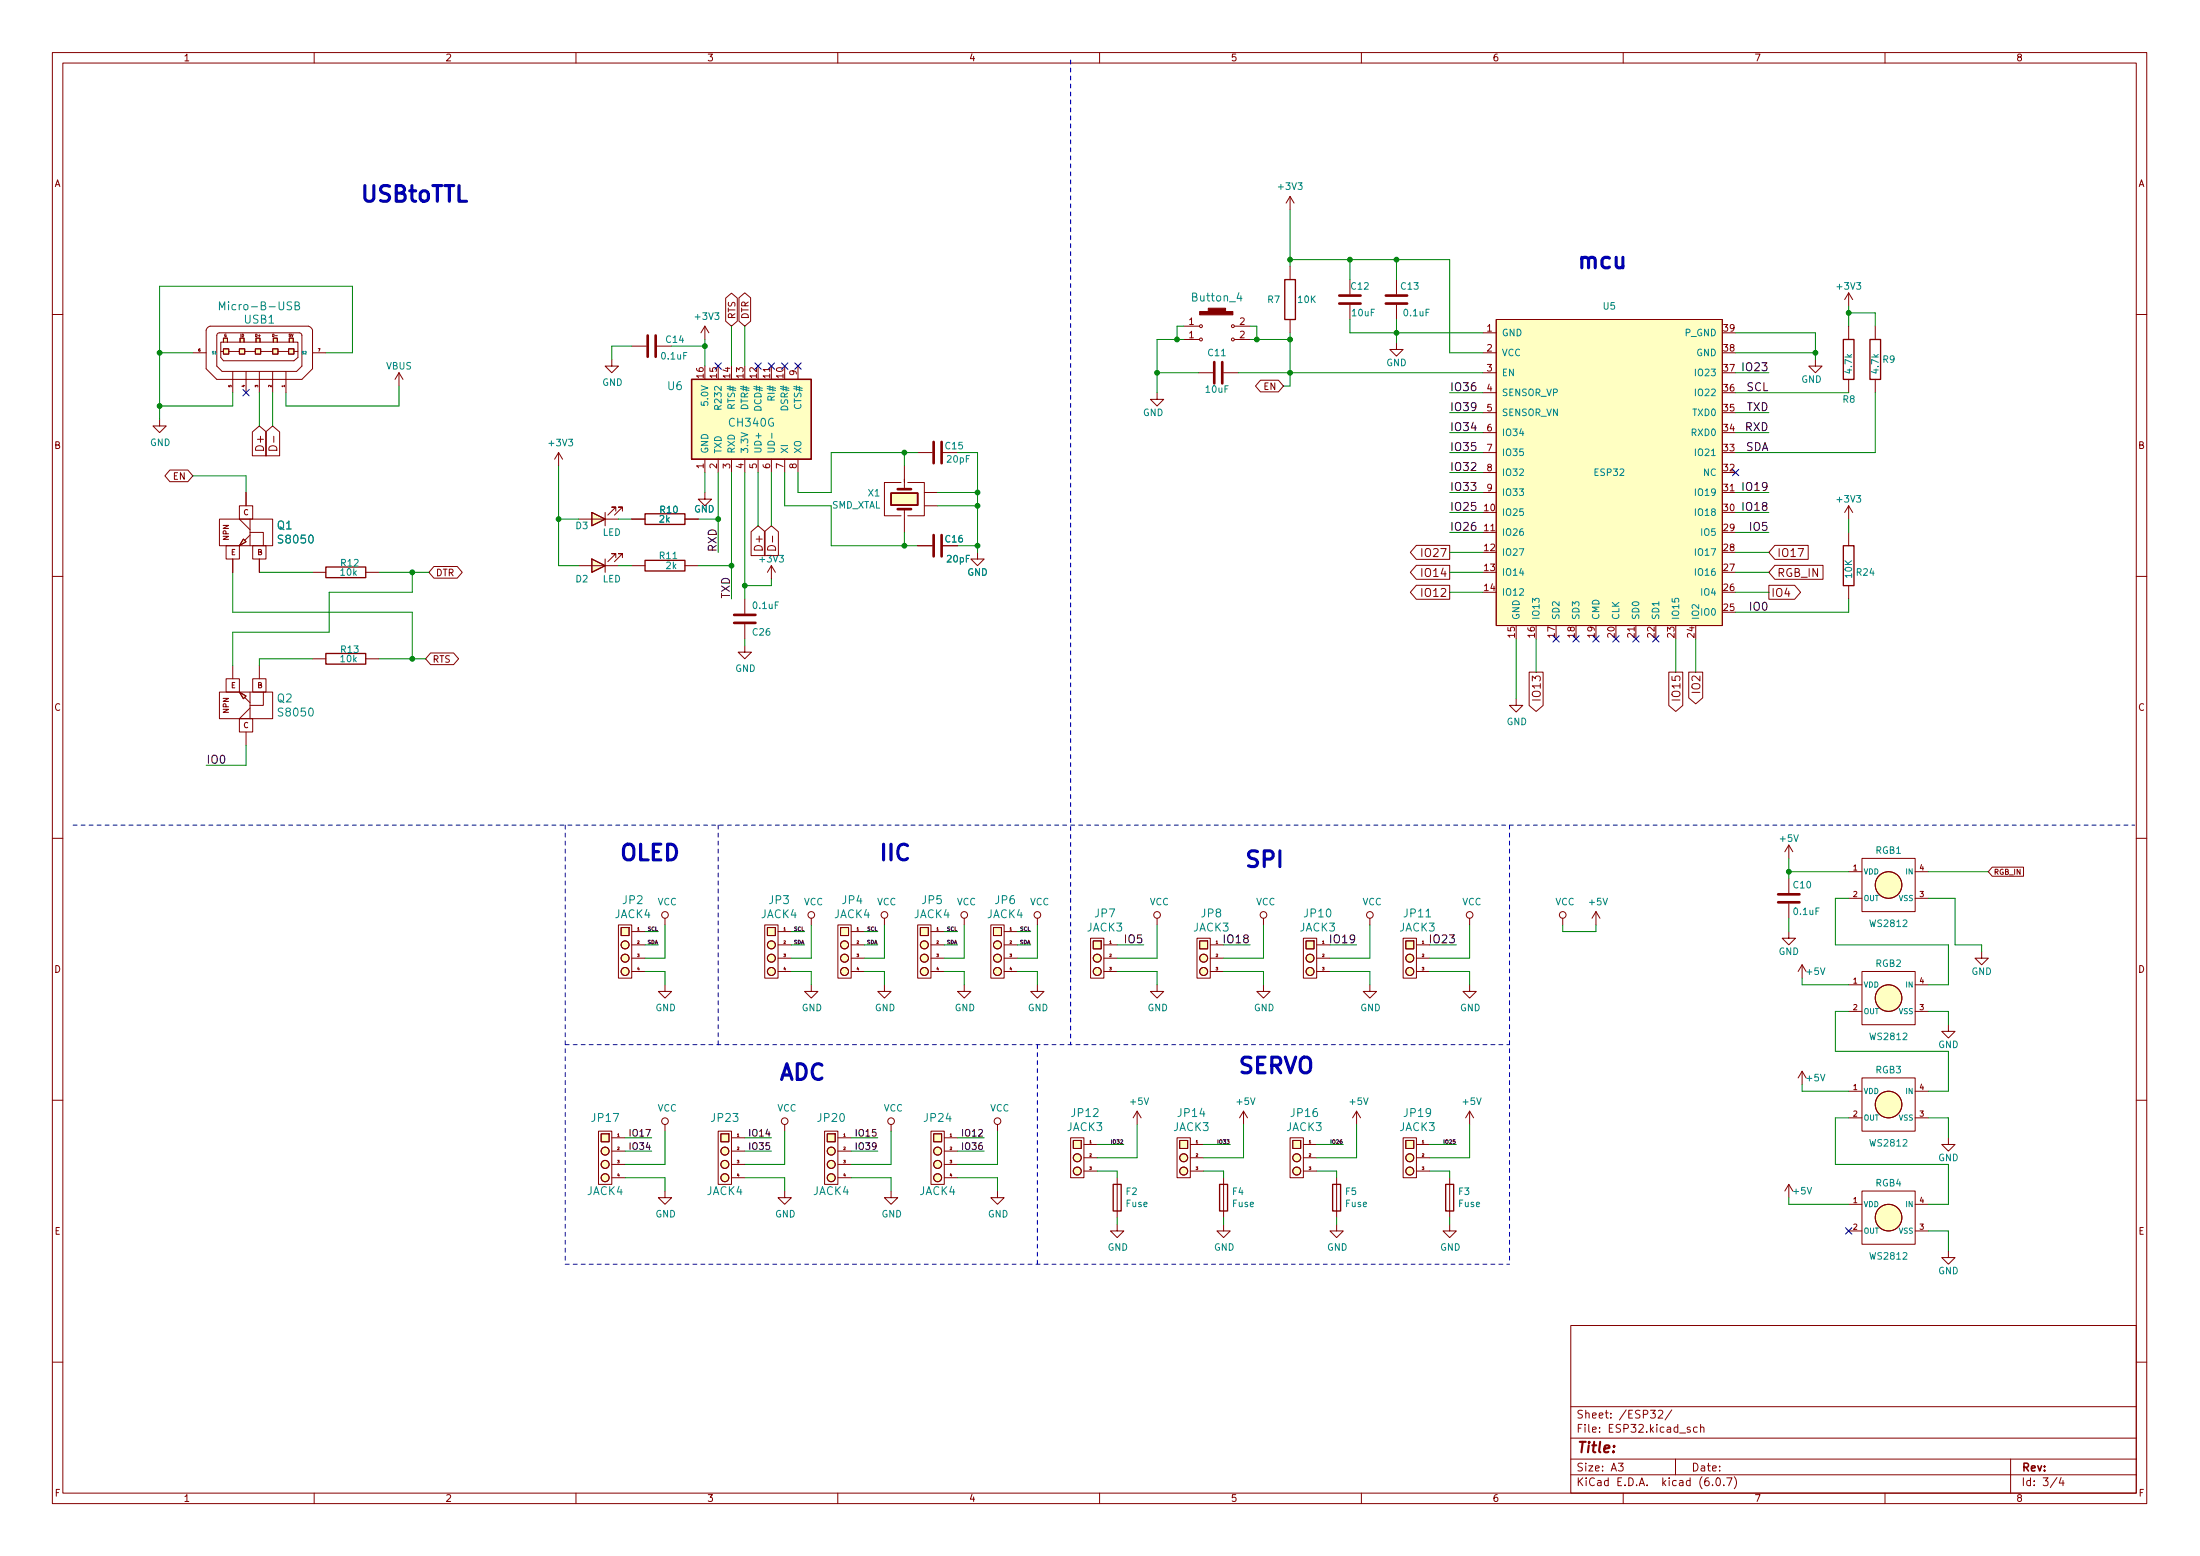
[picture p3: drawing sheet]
<svg xmlns="http://www.w3.org/2000/svg" width="420mm" height="297mm" viewBox="0 0 420 297" stroke-linecap="round" stroke-linejoin="round" font-family="sans-serif">
<g fill="none" stroke="#840000" stroke-width=".19">
<path d="M10 10h400v277h-400zM12 12h396v273h-396zM60 10v2M110 10v2M160 10v2M210 10v2M260 10v2M310 10v2M360 10v2M246.4 37.5v2.5M246.4 37.5l-.8 1.3M246.4 37.5l.7 1.3"/>
<path d="M138.6 56.9l1.1-.9 1.1 .9v4.4l-1.1 1-1.1-1zM141.1 56.9l1.1-1 1.2 1v4.4l-1.2 1-1.1-1zM246.4 50.8v2.6M257.8 53.4v2.8M257.8 58.2v2.8M266.7 53.4v2.8M266.7 58.2v2.8M353.1 55.9l-.8 1.3M353.1 55.9v2.6M353.1 55.9l.7 1.3M10 60h2M36.8 67.3h2.6"/>
<path d="M39.7 62.5l.4-.2h18.9l.4 .3 .3 .4v7.4l-2 2h-16.3l-2-2v-7.4zM41.6 63.7l.3-.2 15.4 .1 .4 .4v5.9l-1.1 1h-14.2l-1-1v-5.9zM42.2 65.3h14.7v2.9l-.8 .7h-13.4l-.5-.7zM42.2 67.1h.5M42.7 66.6h1v1h-1zM42.7 65.3v-.7h.7v.7M43.7 67.1h2M44.4 70.9v4.1M45.7 66.6h1v1h-1zM45.8 65.3v-.7h.8v.7M46.7 67.1h2.1M47 70.9v4.1"/>
<path d="M48.8 66.6h1v1h-1zM48.9 65.3v-.7h.8v.7M49.5 70.9v4.1M49.8 67.1h2.3M52.1 66.6h1v1h-1zM52.1 70.9v4.1M52.2 65.3v-.7h.8v.7M53.1 67.1h2M54.6 70.9v4.1M55.1 66.6h1v1h-1zM55.2 65.3v-.7h.8v.7M56.1 67.1h.8"/>
<path d="M59.7 67.3h2.5M76.2 71.2l-.8 1.2M76.2 71.2v2.5M76.2 71.2l.8 1.2M116.8 68.6v1.3h1.3l-1.3 1.3-1.2-1.3h1.2M120.6 66.1h2.8M125.5 66.1h2.8M134.6 62.3v2.5M134.6 62.3l-.7 1.2M134.6 62.3l.8 1.2M147.3 69.9v2.5M152.4 69.9v2.5"/>
<path d="M221 75v1.2h1.2l-1.2 1.3-1.3-1.3h1.3M226.1 64.8h3M226.1 62.3h3M228.9 71.2h2.7M233.7 71.2h2.8M235.8 64.8h3M235.8 62.3h3M240.7 72.6h3.5l.9 1.1-.9 1.1h-3.5l-.9-1.1zM246.4 61v2.5M266.7 65.4v1.3h1.3l-1.3 1.3-1.3-1.3h1.3M283.2 63.5h2.5M283.2 67.3h2.5"/>
<path d="M283.2 71.2h2.5M283.2 75h2.5M283.2 78.8h2.5M285.7 61h43.2v58.4h-43.2zM346.7 68.6v1.3h1.3l-1.3 1.3-1.3-1.3h1.3M353.1 62.3v2.5M353.1 72.4v2.6M358.1 62.3v2.5M358.1 72.4v2.6M408 60h2M30.5 80v1.3h1.2l-1.2 1.3-1.3-1.3h1.3M32.4 89.7h3.5l.9 1.1-.9 1.2h-3.5l-.9-1.2z"/>
<path d="M41.9 99.1h10.2v5.1h-10.2zM45.7 96.6h2.6v2.5h-2.6zM45.7 99.1l2.1 2M47 94v2.6M47.8 99.1v5.1M48.2 82.5l1.3-1.2 1.4 1.2v4.5h-2.7zM50.7 82.5l1.4-1.2 1.3 1.2v4.5h-2.7zM51.6 85.2a.8 .8 0 0 1 .9-.1 .8 .8 0 0 1 .4 .9h-1.6v-.4zM52.3 83.3v1.1M106.7 86.4l-.8 1.3M106.7 86.4v2.5M106.7 86.4l.7 1.3"/>
<path d="M110.5 99.1h7.6M117.6 97.6v-.8h-.8h.8l-1.5 1.5M118.9 97.6v-.8h-.8h.8l-1.6 1.5M120.6 99.1h2.6M130.8 99.1h2.5M134.6 94v1.3h1.3l-1.3 1.3-1.3-1.3h1.3M134.6 87.7v2.5M137.2 87.7v2.5M139.7 87.7v2.5M142.2 87.7v2.5M144.8 87.7v2.5M147.3 87.7v2.5"/>
<path d="M149.9 87.7v2.5M152.4 87.7v2.5M172.1 92.1h-3.2v6.4h3.2M172.7 92v-.5v1.9M172.7 88.9v2.6M172.7 97.2v4.4M173.4 92.1h3.1v6.4h-3.1M175.3 86.4h2.8M176.5 94h2.6M176.5 96.6h2.6M283.2 94h2.5M283.2 82.6h2.5"/>
<path d="M283.2 86.4h2.5M283.2 90.2h2.5M328.9 94h2.6M353.1 96.6v2.5M353.1 96.6l-.8 1.2M353.1 96.6l.7 1.2M10 110h2M43.2 104.2h2.5v2.5h-2.5zM44.4 106.7v2.6M46.5 102.9l.5 .5-1.3 .8zM47.8 101.6h2.5v2.6M47.8 102.1l-1.1 1.1"/>
<path d="M48.3 104.2h2.5v2.5h-2.5zM49.5 106.7v2.6M59.7 109.3h2.5M69.8 109.3h2.6M82.9 108.1h4.4l1 1.2-1 1.1h-4.4l-1-1.1zM110.5 108h7.6M117.6 106.5v-.8h-.8h.8l-1.5 1.5M118.9 106.5v-.8h-.8h.8l-1.6 1.5M120.6 108h2.6M130.8 108h2.5M142.2 114.3v2.8M142.2 119.2v2.8"/>
<path d="M143.4 101.5l1.4-1.1 1.3 1.1v4.6h-2.7zM146 101.5l1.3-1.1 1.4 1.1v4.6h-2.7zM146.7 104.4a.82 .82 0 0 1 .9-.2 .82 .82 0 0 1 .5 .8h-1.5zM147.3 108l-.7 1.3M147.3 108v2.5M147.3 108l.8 1.3M147.5 102.3v1.2M175.3 104.2h2.8M186.7 105.4v1.3h1.3l-1.3 1.3-1.3-1.3h1.3M270.5 107.9h6.4v2.7h-6.4l-1.2-1.3zM270.5 104.1h6.4v2.7h-6.4l-1.2-1.4zM270.5 111.7h6.4v2.7h-6.4l-1.2-1.3z"/>
<path d="M283.2 101.6h2.5M312.4 119.4v2.6M337.8 111.7h4.9l1.2 1.4-1.2 1.3h-4.9zM339 104.1h6.3v2.7h-6.3l-1.2-1.4zM339 107.9h9.2v2.7h-9.2l-1.2-1.3zM353.1 101.6v2.6M353.1 111.8v2.5M408 110h2M41.9 132.1h10.2v5.1h-10.2zM43.2 129.6h2.5v2.5h-2.5zM44.4 127v2.6M45.7 137.2h2.6v2.5h-2.6z"/>
<path d="M45.7 132.1l1.3 .8-.5 .5zM46.7 133.1l1.1 1M47 139.7v2.6M47.8 132.1v5.1M47.8 135.2l-2.1 2M48.3 129.6h2.5v2.5h-2.5zM49.5 127v2.6M50.3 132.1v2.6h-2.5M59.7 125.8h2.5M69.8 125.8h2.6M82.2 124.7h4.4l1 1.1-1 1.1h-4.4l-.9-1.1zM142.2 123.2v1.3h1.3l-1.3 1.3-1.2-1.3h1.2"/>
<path d="M289.6 133.4v1.3h1.2l-1.2 1.2-1.3-1.2h1.3M292 128.3h2.7v6.4l-1.3 1.1-1.4-1.1zM318.7 128.3h2.7v6.4l-1.4 1.1-1.3-1.1zM322.5 128.3h2.7v4.9l-1.4 1.2-1.3-1.2zM10 160h2M118.1 176.6h2.5v10.1h-2.5zM118.6 177.1h1.5v1.5h-1.5zM120.6 177.8h2.6M127 175.3v1.3M146 176.6h2.6v10.1h-2.6zM146.6 177.1h1.5v1.5h-1.5zM148.6 177.8h2.5"/>
<path d="M154.9 175.3v1.3M160 176.6h2.6v10.1h-2.6zM160.5 177.1h1.6v1.5h-1.6zM162.6 177.8h2.5M168.9 175.3v1.3M175.3 176.6h2.5v10.1h-2.5zM175.8 177.1h1.5v1.5h-1.5zM177.8 177.8h2.5M184.1 175.3v1.3M189.2 176.6h2.6v10.1h-2.6zM189.7 177.1h1.6v1.5h-1.6zM191.8 177.8h2.5"/>
<path d="M198.1 175.3v1.3M208.3 179.1h2.5v7.6h-2.5zM208.8 179.6h1.5v1.5h-1.5zM221 175.3v1.3M228.6 179.1h2.5v7.6h-2.5zM229.1 179.6h1.5v1.5h-1.5zM241.3 175.3v1.3M248.9 179.1h2.6v7.6h-2.6zM249.4 179.6h1.6v1.5h-1.6zM261.6 175.3v1.3M268 179.1h2.5v7.6h-2.5zM268.5 179.6h1.5v1.5h-1.5z"/>
<path d="M280.7 175.3v1.3M298.4 175.3v1.3M304.8 174l-.8 1.3M304.8 174v2.6M304.8 174l.8 1.3M341.6 177.8v1.3h1.3l-1.3 1.3-1.2-1.3h1.2M341.6 161.3v2.6M341.6 167.7v2.8M341.6 172.5v2.8M341.6 161.3l-.7 1.3M341.6 161.3l.8 1.3M353.1 166.4h2.5"/>
<path d="M353.1 171.5h2.5M355.6 163.9h10.2v10.1h-10.2zM365.8 166.4h2.5M365.8 171.5h2.5M380.5 165.5h6v1.8h-6l-.8-.9zM408 160h2M120.6 180.4h2.6M120.6 182.9h2.6M120.6 185.5h2.6M127 188v1.3h1.3l-1.3 1.2-1.3-1.2h1.3M148.6 180.4h2.5M148.6 182.9h2.5"/>
<path d="M148.6 185.5h2.5M154.9 188v1.3h1.3l-1.3 1.2-1.2-1.2h1.2M162.6 180.4h2.5M162.6 182.9h2.5M162.6 185.5h2.5M168.9 188v1.3h1.3l-1.3 1.2-1.3-1.2h1.3M177.8 180.4h2.5M177.8 182.9h2.5M177.8 185.5h2.5M184.1 188v1.3h1.3l-1.3 1.2-1.2-1.2h1.2M191.8 180.4h2.5M191.8 182.9h2.5"/>
<path d="M191.8 185.5h2.5M198.1 188v1.3h1.3l-1.3 1.2-1.3-1.2h1.3M210.8 180.4h2.6M210.8 182.9h2.6M210.8 185.5h2.6M221 188v1.3h1.2l-1.2 1.2-1.3-1.2h1.3M231.1 180.4h2.6M231.1 182.9h2.6M231.1 185.5h2.6M241.3 188v1.3h1.3l-1.3 1.2-1.3-1.2h1.3M251.5 180.4h2.5M251.5 182.9h2.5"/>
<path d="M251.5 185.5h2.5M261.6 188v1.3h1.3l-1.3 1.2-1.3-1.2h1.3M270.5 180.4h2.5M270.5 182.9h2.5M270.5 185.5h2.5M280.7 188v1.3h1.2l-1.2 1.2-1.3-1.2h1.3M344.2 184.2l-.8 1.3M344.2 184.2v2.5M344.2 184.2l.7 1.3M353.1 188h2.5M353.1 193.1h2.5M355.6 185.5h10.2v10.1h-10.2z"/>
<path d="M365.8 188h2.5M365.8 193.1h2.5M372.1 195.6v1.3h1.3l-1.3 1.3-1.3-1.3h1.3M378.5 181.6v1.3h1.2l-1.2 1.3-1.3-1.3h1.3M10 210h2M114.3 215.9h2.5v10.2h-2.5zM114.8 216.4h1.5v1.6h-1.5zM116.8 217.2h2.6M116.8 219.7h2.6M127 214.7v1.2M137.2 215.9h2.5v10.2h-2.5zM137.7 216.4h1.5v1.6h-1.5z"/>
<path d="M139.7 217.2h2.5M139.7 219.7h2.5M149.9 214.7v1.2M157.5 215.9h2.5v10.2h-2.5zM158 216.4h1.5v1.6h-1.5zM160 217.2h2.6M160 219.7h2.6M170.2 214.7v1.2M177.8 215.9h2.5v10.2h-2.5zM178.3 216.4h1.5v1.6h-1.5zM180.3 217.2h2.6M180.3 219.7h2.6"/>
<path d="M190.5 214.7v1.2M204.5 217.2h2.5v7.6h-2.5zM205 217.7h1.5v1.5h-1.5zM207 218.5h2.5M217.2 212.1l-.8 1.3M217.2 212.1v2.6M217.2 212.1l.7 1.3M224.8 217.2h2.5v7.6h-2.5zM225.3 217.7h1.5v1.5h-1.5zM227.3 218.5h2.6M237.5 212.1l-.8 1.3M237.5 212.1v2.6"/>
<path d="M237.5 212.1l.8 1.3M246.4 217.2h2.5v7.6h-2.5zM246.9 217.7h1.5v1.5h-1.5zM248.9 218.5h2.6M259.1 212.1l-.8 1.3M259.1 212.1v2.6M259.1 212.1l.7 1.3M268 217.2h2.5v7.6h-2.5zM268.5 217.7h1.5v1.5h-1.5zM270.5 218.5h2.5M280.7 212.1v2.6M280.7 212.1l-.8 1.3"/>
<path d="M280.7 212.1l.7 1.3M344.2 204.5v2.5M344.2 204.5l-.8 1.3M344.2 204.5l.7 1.3M353.1 208.3h2.5M353.1 213.4h2.5M355.6 205.8h10.2v10.1h-10.2zM365.8 208.3h2.5M365.8 213.4h2.5M372.1 217.2v1.3h1.3l-1.3 1.2-1.3-1.2h1.3M408 210h2M116.8 222.3h2.6"/>
<path d="M116.8 224.8h2.6M127 227.4v1.2h1.3l-1.3 1.3-1.3-1.3h1.3M139.7 222.3h2.5M139.7 224.8h2.5M149.9 227.4v1.2h1.2l-1.2 1.3-1.3-1.3h1.3M160 222.3h2.6M160 224.8h2.6M170.2 227.4v1.2h1.2l-1.2 1.3-1.3-1.3h1.3M180.3 222.3h2.6M180.3 224.8h2.6M190.5 227.4v1.2h1.3l-1.3 1.3-1.3-1.3h1.3M207 221h2.5"/>
<path d="M207 223.6h2.5M213.4 233.7v1.3h1.2l-1.2 1.3-1.3-1.3h1.3M213.4 224.8v7.6M227.3 221h2.6M227.3 223.6h2.6M233.7 233.7v1.3h1.2l-1.2 1.3-1.3-1.3h1.3M233.7 224.8v7.6M248.9 221h2.6M248.9 223.6h2.6M255.3 233.7v1.3h1.2l-1.2 1.3-1.3-1.3h1.3M255.3 224.8v7.6M270.5 221h2.5"/>
<path d="M270.5 223.6h2.5M276.9 233.7v1.3h1.2l-1.2 1.3-1.3-1.3h1.3M276.9 224.8v7.6M341.6 226.1v2.5M341.6 226.1l-.7 1.3M341.6 226.1l.8 1.3M353.1 229.9h2.5M353.1 235h2.5M355.6 227.4h10.2v10.1h-10.2zM365.8 229.9h2.5M365.8 235h2.5M372.1 238.8v1.3h1.3l-1.3 1.2-1.3-1.2h1.3"/>
<path d="M300 253h108v32h-108zM10 260h2M300 278.5h108M300 274.5h108M300 268.5h108M309.1 279.3h.9l-.5 .6 .4 .1v.7l-.2 .1-.6-.1M315.2 269.2h.9l-.5 .6 .5 .1v.7l-.2 .1-.7-.1M316.7 269.4l.6-.2 .2 .2 .1 .2-1 1.1h1M319.3 269.1l-1.3 2M320 278.5v3M322.8 272.5l-.4-.1-.2 .2 .1 .2 .5 .2v.3h-.6M324.1 272.5l-.4-.1-.3 .3 .2 .6h.5"/>
<path d="M324.8 272.6l.2-.2 .4 .1v.9M324.8 271.9v1.5M384 278.5v6.5M408 260h2M60 285v2M110 285v2M160 285v2M210 285v2M260 285v2M300 281.5h108M310 285v2M327.1 283.5v.1"/>
<path d="M327.9 282.2l.2-.1a.8 .8 0 0 1 .5 .8 .8 .8 0 0 1-.5 .7 1 1 0 0 1-.2-1.4zM329.2 283.5v.1M329.8 282.1h1l-.7 1.5M331.2 281.9a1.72 1.72 0 0 1 0 2.3M360 285v2M392.9 282l-1.3 2M393.6 282l-.3 1.1h.9M394 282.6v1"/>
<circle cx="229.4" cy="62.3" r=".28"/>
<circle cx="229.4" cy="64.8" r=".28"/>
<circle cx="235.5" cy="64.8" r=".28"/>
<circle cx="235.5" cy="62.3" r=".28"/>
<circle cx="127" cy="174.7" r=".63"/>
<circle cx="154.9" cy="174.7" r=".63"/>
<circle cx="168.9" cy="174.7" r=".63"/>
<circle cx="184.1" cy="174.7" r=".63"/>
<circle cx="198.1" cy="174.7" r=".63"/>
<circle cx="221" cy="174.7" r=".63"/>
<circle cx="241.3" cy="174.7" r=".63"/>
<circle cx="261.6" cy="174.7" r=".63"/>
<circle cx="280.7" cy="174.7" r=".63"/>
<circle cx="298.4" cy="174.7" r=".63"/>
<circle cx="360.7" cy="168.9" r="2.54"/>
<circle cx="119.4" cy="180.4" r=".76"/>
<circle cx="119.4" cy="185.5" r=".76"/>
<circle cx="119.4" cy="182.9" r=".76"/>
<circle cx="147.3" cy="182.9" r=".76"/>
<circle cx="147.3" cy="180.4" r=".76"/>
<circle cx="147.3" cy="185.5" r=".76"/>
<circle cx="161.3" cy="180.4" r=".76"/>
<circle cx="161.3" cy="182.9" r=".76"/>
<circle cx="161.3" cy="185.5" r=".76"/>
<circle cx="176.5" cy="185.5" r=".76"/>
<circle cx="176.5" cy="180.4" r=".76"/>
<circle cx="176.5" cy="182.9" r=".76"/>
<circle cx="190.5" cy="185.5" r=".76"/>
<circle cx="190.5" cy="180.4" r=".76"/>
<circle cx="190.5" cy="182.9" r=".76"/>
<circle cx="209.5" cy="182.9" r=".76"/>
<circle cx="209.5" cy="185.5" r=".76"/>
<circle cx="229.9" cy="185.5" r=".76"/>
<circle cx="229.9" cy="182.9" r=".76"/>
<circle cx="250.2" cy="185.5" r=".76"/>
<circle cx="250.2" cy="182.9" r=".76"/>
<circle cx="269.2" cy="185.5" r=".76"/>
<circle cx="269.2" cy="182.9" r=".76"/>
<circle cx="360.7" cy="190.5" r="2.54"/>
<circle cx="115.6" cy="219.7" r=".76"/>
<circle cx="127" cy="214" r=".63"/>
<circle cx="138.4" cy="219.7" r=".76"/>
<circle cx="149.9" cy="214" r=".63"/>
<circle cx="158.7" cy="219.7" r=".76"/>
<circle cx="170.2" cy="214" r=".63"/>
<circle cx="179.1" cy="219.7" r=".76"/>
<circle cx="190.5" cy="214" r=".63"/>
<circle cx="360.7" cy="210.9" r="2.54"/>
<circle cx="115.6" cy="222.3" r=".76"/>
<circle cx="115.6" cy="224.8" r=".76"/>
<circle cx="138.4" cy="222.3" r=".76"/>
<circle cx="138.4" cy="224.8" r=".76"/>
<circle cx="158.7" cy="224.8" r=".76"/>
<circle cx="158.7" cy="222.3" r=".76"/>
<circle cx="179.1" cy="222.3" r=".76"/>
<circle cx="179.1" cy="224.8" r=".76"/>
<circle cx="205.7" cy="223.6" r=".76"/>
<circle cx="205.7" cy="221" r=".76"/>
<circle cx="226.1" cy="221" r=".76"/>
<circle cx="226.1" cy="223.6" r=".76"/>
<circle cx="247.6" cy="221" r=".76"/>
<circle cx="247.6" cy="223.6" r=".76"/>
<circle cx="269.2" cy="223.6" r=".76"/>
<circle cx="269.2" cy="221" r=".76"/>
<circle cx="360.7" cy="232.4" r="2.54"/>
</g>
<g fill="#ffffc2" stroke="#ffffc2" stroke-width=".19">
<path d="M189.7 177.1h1.6v1.5h-1.6z"/>
<path d="M246.9 217.7h1.5v1.5h-1.5z"/>
<path d="M113 97.8l2.6 1.3-2.6 1.3z"/>
<path d="M113 106.7l2.6 1.3-2.6 1.3z"/>
<path d="M268.5 179.6h1.5v1.5h-1.5z"/>
<path d="M268.5 217.7h1.5v1.5h-1.5z"/>
<path d="M132.1 72.4h22.8v15.3h-22.8z"/>
<path d="M137.7 216.4h1.5v1.6h-1.5z"/>
<path d="M158 216.4h1.5v1.6h-1.5z"/>
<path d="M114.8 216.4h1.5v1.6h-1.5z"/>
<path d="M208.8 179.6h1.5v1.5h-1.5z"/>
<path d="M285.7 61h43.2v58.4h-43.2z"/>
<path d="M178.3 216.4h1.5v1.6h-1.5z"/>
<path d="M175.8 177.1h1.5v1.5h-1.5z"/>
<path d="M160.5 177.1h1.6v1.5h-1.6z"/>
<path d="M146.6 177.1h1.5v1.5h-1.5z"/>
<path d="M118.6 177.1h1.5v1.5h-1.5z"/>
<path d="M205 217.7h1.5v1.5h-1.5z"/>
<path d="M249.4 179.6h1.6v1.5h-1.6z"/>
<path d="M229.1 179.6h1.5v1.5h-1.5z"/>
<path d="M225.3 217.7h1.5v1.5h-1.5z"/>
<path d="M42.7 66.6h1v1h-1z"/>
<path d="M45.7 66.6h1v1h-1z"/>
<path d="M48.8 66.6h1v1h-1z"/>
<path d="M52.1 66.6h1v1h-1z"/>
<path d="M55.1 66.6h1v1h-1z"/>
<path d="M42.7 64.6h.7v.7h-.7z"/>
<path d="M45.8 64.6h.8v.7h-.8z"/>
<path d="M48.9 64.6h.8v.7h-.8z"/>
<path d="M52.2 64.6h.8v.7h-.8z"/>
<path d="M55.2 64.6h.8v.7h-.8z"/>
<path d="M170.2 94.1h5.1v2.3h-5.1z"/>
<path d="M46.5 102.9l.5 .5-1.3 .8z"/>
<path d="M45.7 132.1l1.3 .8-.5 .5z"/>
<circle cx="190.5" cy="185.5" r=".76"/>
<circle cx="190.5" cy="182.9" r=".76"/>
<circle cx="190.5" cy="180.4" r=".76"/>
<circle cx="247.6" cy="223.6" r=".76"/>
<circle cx="247.6" cy="221" r=".76"/>
<circle cx="269.2" cy="185.5" r=".76"/>
<circle cx="269.2" cy="182.9" r=".76"/>
<circle cx="269.2" cy="223.6" r=".76"/>
<circle cx="269.2" cy="221" r=".76"/>
<circle cx="138.4" cy="224.8" r=".76"/>
<circle cx="138.4" cy="222.3" r=".76"/>
<circle cx="138.4" cy="219.7" r=".76"/>
<circle cx="158.7" cy="224.8" r=".76"/>
<circle cx="158.7" cy="222.3" r=".76"/>
<circle cx="158.7" cy="219.7" r=".76"/>
<circle cx="115.6" cy="224.8" r=".76"/>
<circle cx="115.6" cy="222.3" r=".76"/>
<circle cx="115.6" cy="219.7" r=".76"/>
<circle cx="209.5" cy="185.5" r=".76"/>
<circle cx="209.5" cy="182.9" r=".76"/>
<circle cx="179.1" cy="224.8" r=".76"/>
<circle cx="179.1" cy="222.3" r=".76"/>
<circle cx="179.1" cy="219.7" r=".76"/>
<circle cx="176.5" cy="185.5" r=".76"/>
<circle cx="176.5" cy="182.9" r=".76"/>
<circle cx="176.5" cy="180.4" r=".76"/>
<circle cx="161.3" cy="185.5" r=".76"/>
<circle cx="161.3" cy="182.9" r=".76"/>
<circle cx="161.3" cy="180.4" r=".76"/>
<circle cx="147.3" cy="185.5" r=".76"/>
<circle cx="147.3" cy="182.9" r=".76"/>
<circle cx="147.3" cy="180.4" r=".76"/>
<circle cx="119.4" cy="185.5" r=".76"/>
<circle cx="119.4" cy="182.9" r=".76"/>
<circle cx="119.4" cy="180.4" r=".76"/>
<circle cx="205.7" cy="223.6" r=".76"/>
<circle cx="205.7" cy="221" r=".76"/>
<circle cx="360.7" cy="210.9" r="2.54"/>
<circle cx="360.7" cy="168.9" r="2.54"/>
<circle cx="360.7" cy="190.5" r="2.54"/>
<circle cx="360.7" cy="232.4" r="2.54"/>
<circle cx="250.2" cy="185.5" r=".76"/>
<circle cx="250.2" cy="182.9" r=".76"/>
<circle cx="229.9" cy="185.5" r=".76"/>
<circle cx="229.9" cy="182.9" r=".76"/>
<circle cx="226.1" cy="223.6" r=".76"/>
<circle cx="226.1" cy="221" r=".76"/>
</g>
<g fill="none" stroke="#840000" stroke-width=".25">
<path d="M245.4 53.4h2v7.6h-2zM132.1 72.4h22.8v15.3h-22.8zM352 64.8h2.1v7.6h-2.1zM357.1 64.8h2.1v7.6h-2.1zM123.2 98.1h7.6v2h-7.6zM62.2 108.2h7.6v2.1h-7.6zM123.2 107h7.6v2h-7.6zM352 104.2h2.1v7.6h-2.1zM62.2 124.8h7.6v2h-7.6zM212.6 226.1h1.5v5.1h-1.5zM232.9 226.1h1.5v5.1h-1.5zM254.5 226.1h1.5v5.1h-1.5z"/>
<path d="M276.1 226.1h1.5v5.1h-1.5z"/>
</g>
<path d="M113 97.8l2.6 1.3-2.6 1.3zM115.6 97.8v2.6M113 106.7l2.6 1.3-2.6 1.3zM115.6 106.7v2.6" fill="none" stroke="#840000" stroke-width=".2"/>
<path d="M41.9 59.1v-1.5l.5 1.1 .5-1.1v1.5M56.4 58.3h.5l.2-.1v-.3l-.1-.2-.6-.1v1.5h.5l.3-.2a.4 .4 0 0 0-.3-.6M236.6 55.9l-.3 1.1h.9M237 56.5v1M147.4 82.7v1" fill="none" stroke="#008484" stroke-width=".19"/>
<g fill="none" stroke="#840000" stroke-width=".51">
<path d="M255.8 57.9h4M255.8 56.4h4M264.7 57.9h4M264.7 56.4h4M123.7 64v4.1M125.2 64v4.1M231.9 69.1v4.1M233.4 69.1v4.1M171.4 97.2h2.6M171.4 93.4h2.6M178.3 84.4v4M179.8 84.4v4"/>
<path d="M140.2 118.9h4.1M140.2 117.4h4.1M178.3 102.1v4.1M179.8 102.1v4.1M339.6 172.2h4.1M339.6 170.7h4.1"/>
</g>
<g fill="#840000" stroke="#840000" stroke-width=".19">
<path d="M229.1 59.5h6.4v.6h-6.4z"/>
<path d="M230.8 58.8h3.3v.7h-3.3z"/>
</g>
<path d="M170.2 94.1h5.1v2.3h-5.1z" fill="none" stroke="#840000" stroke-width=".3"/>
<path d="M204.5 11.5v187.9M14 157.5h393.7M107.9 157.5v83.8M137.2 157.5v41.9M288.3 157.5v83.8M107.9 199.4h180.4M198.1 199.4v41.9M107.9 241.3h180.4" fill="none" stroke="#0000c2" stroke-width=".19" stroke-dasharray=".8 .8"/>
<g fill="none" stroke="#008400" stroke-width=".19">
<path d="M246.4 49.6h30.5v17.7h6.3M246.4 40v10.8M257.8 49.6v3.8M266.7 49.6v3.8M353.1 58.5v3.8M353.1 59.7h5v2.6M30.5 67.3h6.3M44.4 75v2.5h-13.9M49.5 75v6.3M52.1 75v6.3M62.2 67.3h5.1v-12.7h-36.8v25.4M76.2 73.7v3.8h-21.6v-2.5"/>
<path d="M120.6 66.1h-3.8v2.5M128.3 66.1h6.3M134.6 64.8v5.1M139.7 62.3v7.6M142.2 62.3v7.6M221 71.2h7.9M226.1 64.8h-5.1v10.2M226.1 62.3h-1.3v2.5M236.5 71.2h46.7M238.8 62.3h1.2v2.5M238.8 64.8h7.6M246.4 63.5v10.2h-1.3"/>
<path d="M257.8 61v2.5h25.4M266.7 61v4.4M276.9 78.8h6.3M276.9 75h6.3M331.5 67.3h15.2M331.5 71.2h6.3M331.5 63.5h15.2v5.1M331.5 78.8h6.3M331.5 75h21.6M358.1 75v11.4h-26.6M36.8 90.8h10.2v3.2M106.7 88.9v19.1h3.8"/>
<path d="M106.7 99.1h3.8M118.1 99.1h2.5M133.3 99.1h3.9M134.6 90.2v3.8M137.2 90.2v15.2M139.7 90.2v24.1M142.2 90.2v24.1M144.8 90.2v10.2M147.3 90.2v10.2M149.9 90.2v6.4h8.8v7.6h16.6M172.7 86.4v2.5M175.3 86.4h-16.6v7.6h-6.3v-3.8"/>
<path d="M179.1 96.6h7.6M179.1 94h7.6M182.9 86.4h3.8v19M276.9 86.4h6.3M276.9 94h6.3M276.9 82.6h6.3M276.9 97.8h6.3M276.9 90.2h6.3M331.5 94h6.3M331.5 82.6h6.3M331.5 97.8h6.3M353.1 99.1v2.5"/>
<path d="M44.4 109.3v7.6h34.3v8.9M49.5 109.3h10.2M72.4 109.3h9.5M78.7 109.3v3.8h-15.8v7.6h-18.5v6.3M118.1 108h2.5M133.3 108h6.4M147.3 110.5v1.3h-5.1M172.7 101.6v2.6M182.9 104.2h3.8M276.9 113.1h6.3M276.9 109.3h6.3M276.9 101.6h6.3"/>
<path d="M276.9 105.4h6.3M331.5 113.1h6.3M331.5 109.3h6.3M331.5 101.6h6.3M331.5 105.4h6.3M353.1 114.3v2.6h-21.6M59.7 125.8h-10.2v1.2M72.4 125.8h8.9M142.2 122v1.2M289.6 122v11.4M293.4 122v6.3M320 122v6.3"/>
<path d="M323.8 122v6.3M47 142.3v3.8h-7.6M123.2 177.8h2.5M127 176.6v6.3h-3.8M151.1 177.8h2.6M154.9 176.6v6.3h-3.8M165.1 177.8h2.5M168.9 176.6v6.3h-3.8M180.3 177.8h2.6M184.1 176.6v6.3h-3.8M194.3 177.8h2.5M198.1 176.6v6.3h-3.8"/>
<path d="M221 176.6v6.3h-7.6M241.3 176.6v6.3h-7.6M261.6 176.6v6.3h-7.6M280.7 176.6v6.3h-7.7M298.4 176.6v1.2h6.4v-1.2M341.6 163.9v3.8M341.6 175.3v2.5M341.6 166.4h11.5M353.1 171.5h-2.6v8.9h21.6v7.6h-3.8M368.3 171.5h5.1v8.9h5.1v1.2M368.3 166.4h11.4M123.2 185.5h3.8v2.5"/>
<path d="M123.2 180.4h2.5M151.1 185.5h3.8v2.5M151.1 180.4h2.6M165.1 185.5h3.8v2.5M165.1 180.4h2.5M180.3 185.5h3.8v2.5M180.3 180.4h2.6M194.3 185.5h3.8v2.5M194.3 180.4h2.5M213.4 185.5h7.6v2.5M213.4 180.4h5M233.7 185.5h7.6v2.5"/>
<path d="M233.7 180.4h5.1M254 185.5h7.6v2.5M254 180.4h5.1M273 185.5h7.7v2.5M273 180.4h5.1M344.2 186.7v1.3h8.9M353.1 193.1h-2.6v7.6h21.6v7.6h-3.8M368.3 193.1h3.8v2.5M119.4 217.2h5.1M119.4 219.7h5.1M127 215.9v6.4h-7.6M142.2 217.2h5.1"/>
<path d="M142.2 219.7h5.1M149.9 215.9v6.4h-7.7M162.6 217.2h5M162.6 219.7h5M170.2 215.9v6.4h-7.6M182.9 217.2h5.1M182.9 219.7h5.1M190.5 215.9v6.4h-7.6M209.5 218.5h5.1M217.2 214.7v6.3h-7.7M229.9 218.5h5M237.5 214.7v6.3h-7.6"/>
<path d="M251.5 218.5h5M259.1 214.7v6.3h-7.6M273 218.5h5.1M280.7 214.7v6.3h-7.7M344.2 207v1.3h8.9M353.1 213.4h-2.6v8.9h21.6v7.6h-3.8M368.3 213.4h3.8v3.8M119.4 224.8h7.6v2.6M142.2 224.8h7.7v2.6M162.6 224.8h7.6v2.6M182.9 224.8h7.6v2.6M209.5 223.6h3.9v1.2"/>
<path d="M213.4 232.4v1.3M229.9 223.6h3.8v1.2M233.7 232.4v1.3M251.5 223.6h3.8v1.2M255.3 232.4v1.3M273 223.6h3.9v1.2M276.9 232.4v1.3M341.6 228.6v1.3h11.5M368.3 235h3.8v3.8"/>
</g>
<g fill="none" stroke="#000084" stroke-width=".19">
<path d="M46.4 74.4l1.2 1.2M47.6 74.4l-1.2 1.2M136.6 69.3l1.2 1.2M137.8 69.3l-1.2 1.2M144.2 69.3l1.2 1.2M145.4 69.3l-1.2 1.2M146.7 69.3l1.2 1.2M147.9 69.3l-1.2 1.2M149.3 69.3l1.2 1.2M150.5 69.3l-1.2 1.2M151.8 69.3l1.2 1.2M153 69.3l-1.2 1.2"/>
<path d="M330.9 89.6l1.2 1.2M332.1 89.6l-1.2 1.2M296.6 121.3l1.2 1.3M297.8 121.3l-1.2 1.3M300.4 121.3l1.2 1.3M301.6 121.3l-1.2 1.3M304.2 121.3l1.2 1.3M305.4 121.3l-1.2 1.3M308 121.3l1.2 1.3M309.2 121.3l-1.2 1.3M311.8 121.3l1.2 1.3M313 121.3l-1.2 1.3"/>
<path d="M315.6 121.3l1.2 1.3M316.8 121.3l-1.2 1.3M352.5 234.4l1.2 1.2M353.7 234.4l-1.2 1.2"/>
</g>
<g fill="#008400" stroke="#008400" stroke-width=".19">
<circle cx="134.6" cy="66.1" r=".46"/>
<circle cx="106.7" cy="99.1" r=".46"/>
<circle cx="78.7" cy="109.3" r=".46"/>
<circle cx="139.7" cy="108" r=".46"/>
<circle cx="137.2" cy="99.1" r=".46"/>
<circle cx="172.7" cy="104.2" r=".46"/>
<circle cx="186.7" cy="104.2" r=".46"/>
<circle cx="142.2" cy="111.8" r=".46"/>
<circle cx="172.7" cy="86.4" r=".46"/>
<circle cx="186.7" cy="96.6" r=".46"/>
<circle cx="30.5" cy="67.3" r=".46"/>
<circle cx="30.5" cy="77.5" r=".46"/>
<circle cx="78.7" cy="125.8" r=".46"/>
<circle cx="186.7" cy="94" r=".46"/>
<circle cx="221" cy="71.2" r=".46"/>
<circle cx="224.8" cy="64.8" r=".46"/>
<circle cx="240" cy="64.8" r=".46"/>
<circle cx="246.4" cy="71.2" r=".46"/>
<circle cx="341.6" cy="166.4" r=".46"/>
<circle cx="266.7" cy="63.5" r=".46"/>
<circle cx="353.1" cy="59.7" r=".46"/>
<circle cx="346.7" cy="67.3" r=".46"/>
<circle cx="257.8" cy="49.6" r=".46"/>
<circle cx="246.4" cy="49.6" r=".46"/>
<circle cx="246.4" cy="64.8" r=".46"/>
<circle cx="266.7" cy="49.6" r=".46"/>
</g>
<g font-size="4.2" fill="#0000c2">
<text x="68.6" y="38.6">USBtoTTL</text>
<text x="301" y="51.3">mcu</text>
<text x="118.1" y="164.3">OLED</text>
<text x="167.6" y="164.3">IIC</text>
<text x="237.5" y="165.6">SPI</text>
<text x="148.6" y="206.2">ADC</text>
<text x="236.2" y="204.9">SERVO</text>
</g>
<text font-size="2.8" fill="#840000" x="301" y="277.3">Title:</text>
<g font-size="2.1" fill="#008484">
<text x="43" y="59.2">Micro-B-USB</text>
<text x="227.8" y="57.5">Button_4</text>
<text x="46.7" y="61.8">USB1</text>
<text x="127.5" y="74.5">U6</text>
<text x="139.4" y="81.4">CH340G</text>
<text x="53" y="101.1">Q1</text>
<text x="53.4" y="103.7">S8050</text>
<text x="53" y="134.1">Q2</text>
<text x="53.4" y="136.8">S8050</text>
<text x="119" y="172.6">JP2</text>
<text x="146.9" y="172.6">JP3</text>
<text x="160.9" y="172.6">JP4</text>
<text x="176.1" y="172.6">JP5</text>
<text x="190.1" y="172.6">JP6</text>
<text x="117.4" y="175.3">JACK4</text>
<text x="145.3" y="175.3">JACK4</text>
<text x="159.3" y="175.3">JACK4</text>
<text x="174.5" y="175.3">JACK4</text>
<text x="188.5" y="175.3">JACK4</text>
<text x="207.5" y="177.8">JACK3</text>
<text x="209.1" y="175.1">JP7</text>
<text x="227.9" y="177.8">JACK3</text>
<text x="229.5" y="175.1">JP8</text>
<text x="248.2" y="177.8">JACK3</text>
<text x="249.2" y="175.1">JP10</text>
<text x="267.2" y="177.8">JACK3</text>
<text x="268.2" y="175.1">JP11</text>
<text x="113.1" y="214.2">JP17</text>
<text x="136" y="214.2">JP23</text>
<text x="156.3" y="214.2">JP20</text>
<text x="176.6" y="214.2">JP24</text>
<text x="203.7" y="215.9">JACK3</text>
<text x="204.7" y="213.2">JP12</text>
<text x="224.1" y="215.9">JACK3</text>
<text x="225.1" y="213.2">JP14</text>
<text x="245.6" y="215.9">JACK3</text>
<text x="246.6" y="213.2">JP16</text>
<text x="267.2" y="215.9">JACK3</text>
<text x="268.2" y="213.2">JP19</text>
<text x="112.1" y="228.1">JACK4</text>
<text x="135" y="228.1">JACK4</text>
<text x="155.3" y="228.1">JACK4</text>
<text x="175.6" y="228.1">JACK4</text>
</g>
<g font-size="2.1">
<text x="333.2" y="70.8">IO23</text>
<text x="276.9" y="74.7">IO36</text>
<text x="333.6" y="74.7">SCL</text>
<text x="276.9" y="78.5">IO39</text>
<text x="276.9" y="82.3">IO34</text>
<text x="333.3" y="82.3">RXD</text>
<text x="333.6" y="78.5">TXD</text>
<text x="276.9" y="89.9">IO32</text>
<text x="276.9" y="86.1">IO35</text>
<text x="333.3" y="86.1">SDA</text>
<text x="276.9" y="93.7">IO33</text>
<text x="333.2" y="93.7">IO19</text>
<text x="276.9" y="97.5">IO25</text>
<text x="276.9" y="101.3">IO26</text>
<text x="333.2" y="97.5">IO18</text>
<text x="334.4" y="101.3">IO5</text>
<text x="136.8" y="105.4" transform="rotate(-90 136.8 105.4)">RXD</text>
<text x="139.4" y="114.3" transform="rotate(-90 139.4 114.3)">TXD</text>
<text x="334.4" y="116.6">IO0</text>
<text x="39.4" y="145.8">IO0</text>
<text x="215" y="180.1">IO5</text>
<text x="234.2" y="180.1">IO18</text>
<text x="254.5" y="180.1">IO19</text>
<text x="273.5" y="180.1">IO23</text>
</g>
<g font-size="2.1" fill="#840000">
<text x="50.4" y="85.6" transform="rotate(-90 50.4 85.6)">D+</text>
<text x="145.7" y="104.7" transform="rotate(-90 145.7 104.7)">D+</text>
<text x="271.9" y="106.3">IO27</text>
<text x="339.3" y="106.3">IO17</text>
<text x="271.9" y="110.1">IO14</text>
<text x="271.9" y="113.9">IO12</text>
<text x="338.2" y="113.9">IO4</text>
<text x="339.3" y="110.1">RGB_IN</text>
<text x="294.2" y="133.3" transform="rotate(-90 294.2 133.3)">IO13</text>
<text x="320.9" y="133.3" transform="rotate(-90 320.9 133.3)">IO15</text>
<text x="324.7" y="132.1" transform="rotate(-90 324.7 132.1)">IO2</text>
<text x="301" y="273.5">File: ESP32.kicad_sch</text>
<text x="301" y="270.8">Sheet: /ESP32/</text>
<text x="301" y="280.9">Size: A3</text>
<text x="323" y="280.9">Date:</text>
<text x="386" y="280.9">Rev:</text>
<text x="301" y="283.7">KiCad E.D.A. kicad (6.0.7)</text>
<text x="386" y="283.7">Id: 3/4</text>
</g>
<g font-size="1.8" fill="#840000">
<text x="35" y="11.7">1</text>
<text x="85" y="11.7">2</text>
<text x="135" y="11.7">3</text>
<text x="185" y="11.7">4</text>
<text x="235" y="11.7">5</text>
<text x="285" y="11.7">6</text>
<text x="335" y="11.7">7</text>
<text x="385" y="11.7">8</text>
<text x="10.3" y="35.7">A</text>
<text x="408.3" y="35.7">A</text>
<text x="140.4" y="61" transform="rotate(-90 140.4 61)">RTS</text>
<text x="143" y="61" transform="rotate(-90 143 61)">DTR</text>
<text x="227.1" y="64.6">1</text>
<text x="227.1" y="62">1</text>
<text x="236.8" y="64.6">2</text>
<text x="236.8" y="62">2</text>
<text x="284" y="63.3">1</text>
<text x="329.2" y="63.3">39</text>
<text x="152.1" y="71.6" transform="rotate(-90 152.1 71.6)">9</text>
<text x="284" y="67.1">2</text>
<text x="284" y="70.9">3</text>
<text x="329.2" y="70.9">37</text>
<text x="329.2" y="67.1">38</text>
<text x="134.4" y="72.1" transform="rotate(-90 134.4 72.1)">16</text>
<text x="136.9" y="72.1" transform="rotate(-90 136.9 72.1)">15</text>
<text x="139.4" y="72.1" transform="rotate(-90 139.4 72.1)">14</text>
<text x="142" y="72.1" transform="rotate(-90 142 72.1)">13</text>
<text x="144.5" y="72.1" transform="rotate(-90 144.5 72.1)">12</text>
<text x="147.1" y="72.1" transform="rotate(-90 147.1 72.1)">11</text>
<text x="149.6" y="72.1" transform="rotate(-90 149.6 72.1)">10</text>
<text x="241.4" y="74.4">EN</text>
<text x="284" y="74.7">4</text>
<text x="329.2" y="74.7">36</text>
<text x="284" y="78.5">5</text>
<text x="284" y="82.3">6</text>
<text x="329.2" y="82.3">34</text>
<text x="329.2" y="78.5">35</text>
<text x="10.3" y="85.7">B</text>
<text x="134.4" y="89.4" transform="rotate(-90 134.4 89.4)">1</text>
<text x="136.9" y="89.4" transform="rotate(-90 136.9 89.4)">2</text>
<text x="139.4" y="89.4" transform="rotate(-90 139.4 89.4)">3</text>
<text x="142" y="89.4" transform="rotate(-90 142 89.4)">4</text>
<text x="144.5" y="89.4" transform="rotate(-90 144.5 89.4)">5</text>
<text x="147.1" y="89.4" transform="rotate(-90 147.1 89.4)">6</text>
<text x="149.6" y="89.4" transform="rotate(-90 149.6 89.4)">7</text>
<text x="152.1" y="89.4" transform="rotate(-90 152.1 89.4)">8</text>
<text x="284" y="86.1">7</text>
<text x="284" y="90">8</text>
<text x="329.2" y="90">32</text>
<text x="329.2" y="86.1">33</text>
<text x="408.3" y="85.7">B</text>
<text x="33.1" y="91.6">EN</text>
<text x="284" y="93.8">9</text>
<text x="329.2" y="93.8">31</text>
<text x="283.5" y="97.6">10</text>
<text x="283.5" y="101.4">11</text>
<text x="329.2" y="101.4">29</text>
<text x="329.2" y="97.6">30</text>
<text x="180.6" y="103.5">C16</text>
<text x="283.5" y="105.2">12</text>
<text x="329.2" y="105.2">28</text>
<text x="83.2" y="110">DTR</text>
<text x="283.5" y="109">13</text>
<text x="283.5" y="112.8">14</text>
<text x="329.2" y="112.8">26</text>
<text x="329.2" y="109">27</text>
<text x="329.2" y="116.6">25</text>
<text x="289.3" y="121.7" transform="rotate(-90 289.3 121.7)">15</text>
<text x="293.1" y="121.7" transform="rotate(-90 293.1 121.7)">16</text>
<text x="296.9" y="121.7" transform="rotate(-90 296.9 121.7)">17</text>
<text x="300.7" y="121.7" transform="rotate(-90 300.7 121.7)">18</text>
<text x="304.5" y="121.7" transform="rotate(-90 304.5 121.7)">19</text>
<text x="308.4" y="121.7" transform="rotate(-90 308.4 121.7)">20</text>
<text x="312.2" y="121.7" transform="rotate(-90 312.2 121.7)">21</text>
<text x="316" y="121.7" transform="rotate(-90 316 121.7)">22</text>
<text x="319.8" y="121.7" transform="rotate(-90 319.8 121.7)">23</text>
<text x="323.6" y="121.7" transform="rotate(-90 323.6 121.7)">24</text>
<text x="82.5" y="126.5">RTS</text>
<text x="10.3" y="135.7">C</text>
<text x="408.3" y="135.7">C</text>
<text x="10.3" y="185.7">D</text>
<text x="408.3" y="185.7">D</text>
<text x="10.4" y="235.7">E</text>
<text x="408.4" y="235.7">E</text>
<text x="10.4" y="285.7">F</text>
<text x="35" y="286.7">1</text>
<text x="85" y="286.7">2</text>
<text x="135" y="286.7">3</text>
<text x="185" y="286.7">4</text>
<text x="235" y="286.7">5</text>
<text x="285" y="286.7">6</text>
<text x="335" y="286.7">7</text>
<text x="385" y="286.7">8</text>
<text x="408.4" y="285.7">F</text>
</g>
<g font-size="1.8" fill="#008484">
<text x="244.3" y="36.2">+3V3</text>
<text x="242.1" y="57.8">R7</text>
<text x="248" y="57.8">10K</text>
<text x="258.1" y="55.3">C12</text>
<text x="267.6" y="55.3">C13</text>
<text x="306.2" y="59.1">U5</text>
<text x="351" y="55.3">+3V3</text>
<text x="127.3" y="65.4">C14</text>
<text x="132.9" y="61">+3V3</text>
<text x="258.3" y="60.4">10uF</text>
<text x="268.2" y="60.4">0.1uF</text>
<text x="286.8" y="64.2">GND</text>
<text x="321.8" y="64.2">P_GND</text>
<text x="73.7" y="70.5">VBUS</text>
<text x="126.4" y="68.6">0.1uF</text>
<text x="230.8" y="68">C11</text>
<text x="264.7" y="69.9">GND</text>
<text x="286.8" y="68">VCC</text>
<text x="286.8" y="71.8">EN</text>
<text x="324" y="68">GND</text>
<text x="324.1" y="71.8">IO23</text>
<text x="353.7" y="71.2" transform="rotate(-90 353.7 71.2)">4.7k</text>
<text x="358.8" y="71.2" transform="rotate(-90 358.8 71.2)">4.7k</text>
<text x="359.6" y="69.3">R9</text>
<text x="115" y="73.6">GND</text>
<text x="135.3" y="77.1" transform="rotate(-90 135.3 77.1)">5.0V</text>
<text x="137.8" y="77.7" transform="rotate(-90 137.8 77.7)">R232</text>
<text x="140.3" y="78" transform="rotate(-90 140.3 78)">RTS#</text>
<text x="148" y="76.2" transform="rotate(-90 148 76.2)">RI#</text>
<text x="153" y="78" transform="rotate(-90 153 78)">CTS#</text>
<text x="230.3" y="75">10uF</text>
<text x="286.8" y="75.6">SENSOR_VP</text>
<text x="324.1" y="75.6">IO22</text>
<text x="344" y="73.1">GND</text>
<text x="352" y="76.9">R8</text>
<text x="142.9" y="78.1" transform="rotate(-90 142.9 78.1)">DTR#</text>
<text x="145.4" y="78.3" transform="rotate(-90 145.4 78.3)">DCD#</text>
<text x="150.5" y="78.2" transform="rotate(-90 150.5 78.2)">DSR#</text>
<text x="218.3" y="79.4">GND</text>
<text x="286.8" y="79.4">SENSOR_VN</text>
<text x="286.8" y="83.2">IO34</text>
<text x="323.2" y="83.2">RXD0</text>
<text x="323.4" y="79.4">TXD0</text>
<text x="28.6" y="85.1">GND</text>
<text x="105" y="85.2">+3V3</text>
<text x="135.3" y="86.7" transform="rotate(-90 135.3 86.7)">GND</text>
<text x="137.8" y="86.7" transform="rotate(-90 137.8 86.7)">TXD</text>
<text x="140.3" y="86.7" transform="rotate(-90 140.3 86.7)">RXD</text>
<text x="142.9" y="86.7" transform="rotate(-90 142.9 86.7)">3.3V</text>
<text x="145.4" y="86.7" transform="rotate(-90 145.4 86.7)">UD+</text>
<text x="148" y="86.7" transform="rotate(-90 148 86.7)">UD-</text>
<text x="150.5" y="86.7" transform="rotate(-90 150.5 86.7)">XI</text>
<text x="153" y="86.7" transform="rotate(-90 153 86.7)">XO</text>
<text x="180.6" y="85.8">C15</text>
<text x="180.9" y="88.3">20pF</text>
<text x="286.8" y="87">IO35</text>
<text x="324.1" y="87">IO21</text>
<text x="165.8" y="94.8">X1</text>
<text x="286.8" y="90.8">IO32</text>
<text x="286.8" y="94.7">IO33</text>
<text x="304.6" y="90.8">ESP32</text>
<text x="324.1" y="94.7">IO19</text>
<text x="325.4" y="90.8">NC</text>
<text x="351" y="95.9">+3V3</text>
<text x="110" y="101">D3</text>
<text x="125.9" y="99.7">2k</text>
<text x="126.1" y="98">R10</text>
<text x="132.5" y="97.8">GND</text>
<text x="158.8" y="97.1">SMD_XTAL</text>
<text x="286.8" y="98.5">IO25</text>
<text x="324.1" y="98.5">IO18</text>
<text x="115.1" y="102.3">LED</text>
<text x="126" y="106.7">R11</text>
<text x="145.2" y="107.4">+3V3</text>
<text x="180.9" y="107.4">20pF</text>
<text x="286.8" y="102.3">IO26</text>
<text x="286.8" y="106.1">IO27</text>
<text x="324.1" y="106.1">IO17</text>
<text x="325.1" y="102.3">IO5</text>
<text x="65.1" y="109.9">10k</text>
<text x="65.2" y="108.1">R12</text>
<text x="110" y="111.2">D2</text>
<text x="115.1" y="111.2">LED</text>
<text x="127.2" y="108.6">2k</text>
<text x="184.7" y="109.9">GND</text>
<text x="286.8" y="109.9">IO14</text>
<text x="286.8" y="113.7">IO12</text>
<text x="324.1" y="109.9">IO16</text>
<text x="325.1" y="113.7">IO4</text>
<text x="353.7" y="110.3" transform="rotate(-90 353.7 110.3)">10K</text>
<text x="354.6" y="109.9">R24</text>
<text x="143.9" y="116.2">0.1uF</text>
<text x="290.2" y="118.4" transform="rotate(-90 290.2 118.4)">GND</text>
<text x="294" y="118.4" transform="rotate(-90 294 118.4)">IO13</text>
<text x="297.8" y="118.4" transform="rotate(-90 297.8 118.4)">SD2</text>
<text x="301.6" y="118.4" transform="rotate(-90 301.6 118.4)">SD3</text>
<text x="305.4" y="118.4" transform="rotate(-90 305.4 118.4)">CMD</text>
<text x="309.2" y="118.4" transform="rotate(-90 309.2 118.4)">CLK</text>
<text x="313.1" y="118.4" transform="rotate(-90 313.1 118.4)">SD0</text>
<text x="316.9" y="118.4" transform="rotate(-90 316.9 118.4)">SD1</text>
<text x="320.7" y="118.4" transform="rotate(-90 320.7 118.4)">IO15</text>
<text x="324.5" y="118.4" transform="rotate(-90 324.5 118.4)">IO2</text>
<text x="325.1" y="117.5">IO0</text>
<text x="65.2" y="124.6">R13</text>
<text x="143.8" y="121.3">C26</text>
<text x="65.1" y="126.4">10k</text>
<text x="140.4" y="128.3">GND</text>
<text x="287.7" y="138.4">GND</text>
<text x="340" y="160.7">+5V</text>
<text x="358.2" y="163">RGB1</text>
<text x="125.6" y="172.8">VCC</text>
<text x="153.5" y="172.8">VCC</text>
<text x="167.5" y="172.8">VCC</text>
<text x="182.7" y="172.8">VCC</text>
<text x="196.7" y="172.8">VCC</text>
<text x="219.5" y="172.8">VCC</text>
<text x="239.9" y="172.8">VCC</text>
<text x="260.2" y="172.8">VCC</text>
<text x="279.2" y="172.8">VCC</text>
<text x="297" y="172.8">VCC</text>
<text x="303.6" y="172.8">+5V</text>
<text x="342.6" y="169.6">C10</text>
<text x="342.7" y="174.7">0.1uF</text>
<text x="357.3" y="176.9">WS2812</text>
<text x="339.7" y="182.3">GND</text>
<text x="358.2" y="184.6">RGB2</text>
<text x="345.1" y="186.1">+5V</text>
<text x="376.5" y="186.1">GND</text>
<text x="125.2" y="193">GND</text>
<text x="153.1" y="193">GND</text>
<text x="167.1" y="193">GND</text>
<text x="182.3" y="193">GND</text>
<text x="196.3" y="193">GND</text>
<text x="219.1" y="193">GND</text>
<text x="239.5" y="193">GND</text>
<text x="259.8" y="193">GND</text>
<text x="278.8" y="193">GND</text>
<text x="357.3" y="198.5">WS2812</text>
<text x="370.1" y="200.1">GND</text>
<text x="345.1" y="206.4">+5V</text>
<text x="358.2" y="204.9">RGB3</text>
<text x="125.6" y="212.2">VCC</text>
<text x="148.4" y="212.2">VCC</text>
<text x="168.7" y="212.2">VCC</text>
<text x="189.1" y="212.2">VCC</text>
<text x="216" y="210.9">+5V</text>
<text x="236.3" y="210.9">+5V</text>
<text x="257.9" y="210.9">+5V</text>
<text x="279.5" y="210.9">+5V</text>
<text x="357.3" y="218.9">WS2812</text>
<text x="370.1" y="221.7">GND</text>
<text x="358.2" y="226.5">RGB4</text>
<text x="125.2" y="232.4">GND</text>
<text x="148" y="232.4">GND</text>
<text x="168.3" y="232.4">GND</text>
<text x="188.7" y="232.4">GND</text>
<text x="215.1" y="230.4">Fuse</text>
<text x="215.1" y="228.1">F2</text>
<text x="235.4" y="230.4">Fuse</text>
<text x="235.4" y="228.1">F4</text>
<text x="257" y="230.4">Fuse</text>
<text x="257" y="228.1">F5</text>
<text x="278.6" y="230.4">Fuse</text>
<text x="278.6" y="228.1">F3</text>
<text x="342.6" y="228">+5V</text>
<text x="211.5" y="238.7">GND</text>
<text x="231.8" y="238.7">GND</text>
<text x="253.4" y="238.7">GND</text>
<text x="275" y="238.7">GND</text>
<text x="357.3" y="240.4">WS2812</text>
<text x="370.1" y="243.2">GND</text>
</g>
<g font-size="1.8">
<text x="120.6" y="219.5">IO34</text>
<text x="120.6" y="216.9">IO17</text>
<text x="143.5" y="216.9">IO14</text>
<text x="143.5" y="219.5">IO35</text>
<text x="163.8" y="216.9">IO15</text>
<text x="163.8" y="219.5">IO39</text>
<text x="184.1" y="219.5">IO36</text>
<text x="184.1" y="216.9">IO12</text>
</g>
<g font-size="1.4" fill="#840000">
<text x="46.5" y="98.3">C</text>
<text x="43.7" y="103.1" transform="rotate(-90 43.7 103.1)">NPN</text>
<text x="44.1" y="106">E</text>
<text x="49.1" y="106">B</text>
<text x="44.1" y="131.4">E</text>
<text x="49.1" y="131.4">B</text>
<text x="43.7" y="136.2" transform="rotate(-90 43.7 136.2)">NPN</text>
<text x="46.5" y="139">C</text>
<text x="353.9" y="166.2">1</text>
<text x="366.6" y="166.2">4</text>
<text x="380.7" y="167">RGB_IN</text>
<text x="353.9" y="171.2">2</text>
<text x="366.6" y="171.2">3</text>
<text x="353.9" y="187.7">1</text>
<text x="366.6" y="187.7">4</text>
<text x="353.9" y="192.8">2</text>
<text x="366.6" y="192.8">3</text>
<text x="353.9" y="208.1">1</text>
<text x="366.6" y="208.1">4</text>
<text x="353.9" y="213.1">2</text>
<text x="366.6" y="213.1">3</text>
<text x="353.9" y="229.7">1</text>
<text x="366.6" y="229.7">4</text>
<text x="353.9" y="234.7">2</text>
<text x="366.6" y="234.7">3</text>
</g>
<g font-size="1.4" fill="#008484">
<text x="355.9" y="166.9">VDD</text>
<text x="364.1" y="166.9">IN</text>
<text x="355.9" y="172">OUT</text>
<text x="362.7" y="172">VSS</text>
<text x="355.9" y="188.5">VDD</text>
<text x="364.1" y="188.5">IN</text>
<text x="355.9" y="193.6">OUT</text>
<text x="362.7" y="193.6">VSS</text>
<text x="355.9" y="208.8">VDD</text>
<text x="364.1" y="208.8">IN</text>
<text x="355.9" y="213.9">OUT</text>
<text x="362.7" y="213.9">VSS</text>
<text x="355.9" y="230.4">VDD</text>
<text x="364.1" y="230.4">IN</text>
<text x="355.9" y="235.5">OUT</text>
<text x="362.7" y="235.5">VSS</text>
</g>
<g font-size="1">
<text x="123.7" y="177.7">SCL</text>
<text x="151.7" y="177.7">SCL</text>
<text x="165.7" y="177.7">SCL</text>
<text x="180.9" y="177.7">SCL</text>
<text x="194.9" y="177.7">SCL</text>
<text x="123.6" y="180.2">SDA</text>
<text x="151.6" y="180.2">SDA</text>
<text x="165.5" y="180.2">SDA</text>
<text x="180.8" y="180.2">SDA</text>
<text x="194.8" y="180.2">SDA</text>
<text x="212.5" y="218.3">IO32</text>
<text x="232.8" y="218.3">IO33</text>
<text x="254.4" y="218.3">IO26</text>
<text x="276" y="218.3">IO25</text>
</g>
<g font-size=".7" fill="#840000">
<text x="42.8" y="64.3">G</text>
<text x="45.9" y="64.3">ID</text>
<text x="48.8" y="64.3">D+</text>
<text x="52.2" y="64.3">D-</text>
<text x="55.1" y="64.3">5V</text>
<text x="37.9" y="67.1">6</text>
<text x="60.8" y="67.1">7</text>
<text x="44.2" y="73.9" transform="rotate(-90 44.2 73.9)">5</text>
<text x="46.7" y="73.9" transform="rotate(-90 46.7 73.9)">4</text>
<text x="49.3" y="73.9" transform="rotate(-90 49.3 73.9)">3</text>
<text x="51.8" y="73.9" transform="rotate(-90 51.8 73.9)">2</text>
<text x="54.4" y="73.9" transform="rotate(-90 54.4 73.9)">1</text>
<text x="121.7" y="177.6">1</text>
<text x="149.7" y="177.6">1</text>
<text x="163.6" y="177.6">1</text>
<text x="178.9" y="177.6">1</text>
<text x="192.8" y="177.6">1</text>
<text x="121.7" y="180.1">2</text>
<text x="121.7" y="182.7">3</text>
<text x="121.7" y="185.2">4</text>
<text x="149.7" y="180.1">2</text>
<text x="149.7" y="182.7">3</text>
<text x="149.7" y="185.2">4</text>
<text x="163.6" y="180.1">2</text>
<text x="163.6" y="182.7">3</text>
<text x="163.6" y="185.2">4</text>
<text x="178.9" y="180.1">2</text>
<text x="178.9" y="182.7">3</text>
<text x="178.9" y="185.2">4</text>
<text x="192.8" y="180.1">2</text>
<text x="192.8" y="182.7">3</text>
<text x="192.8" y="185.2">4</text>
<text x="211.9" y="180.1">1</text>
<text x="211.9" y="182.7">2</text>
<text x="211.9" y="185.2">3</text>
<text x="232.2" y="180.1">1</text>
<text x="232.2" y="182.7">2</text>
<text x="232.2" y="185.2">3</text>
<text x="252.5" y="180.1">1</text>
<text x="252.5" y="182.7">2</text>
<text x="252.5" y="185.2">3</text>
<text x="271.6" y="180.1">1</text>
<text x="271.6" y="182.7">2</text>
<text x="271.6" y="185.2">3</text>
<text x="117.9" y="217">1</text>
<text x="117.9" y="219.5">2</text>
<text x="140.8" y="217">1</text>
<text x="140.8" y="219.5">2</text>
<text x="161.1" y="217">1</text>
<text x="161.1" y="219.5">2</text>
<text x="181.4" y="217">1</text>
<text x="181.4" y="219.5">2</text>
<text x="208.1" y="218.2">1</text>
<text x="208.1" y="220.8">2</text>
<text x="228.4" y="218.2">1</text>
<text x="228.4" y="220.8">2</text>
<text x="250" y="218.2">1</text>
<text x="250" y="220.8">2</text>
<text x="271.6" y="218.2">1</text>
<text x="271.6" y="220.8">2</text>
<text x="117.9" y="222">3</text>
<text x="117.9" y="224.6">4</text>
<text x="140.8" y="222">3</text>
<text x="140.8" y="224.6">4</text>
<text x="161.1" y="222">3</text>
<text x="161.1" y="224.6">4</text>
<text x="181.4" y="222">3</text>
<text x="181.4" y="224.6">4</text>
<text x="208.1" y="223.3">3</text>
<text x="228.4" y="223.3">3</text>
<text x="250" y="223.3">3</text>
<text x="271.6" y="223.3">3</text>
</g>
<g font-size=".7" fill="#008484">
<text x="40.4" y="67.6">S1</text>
<text x="57.8" y="67.6">S2</text>
</g>
</svg>
